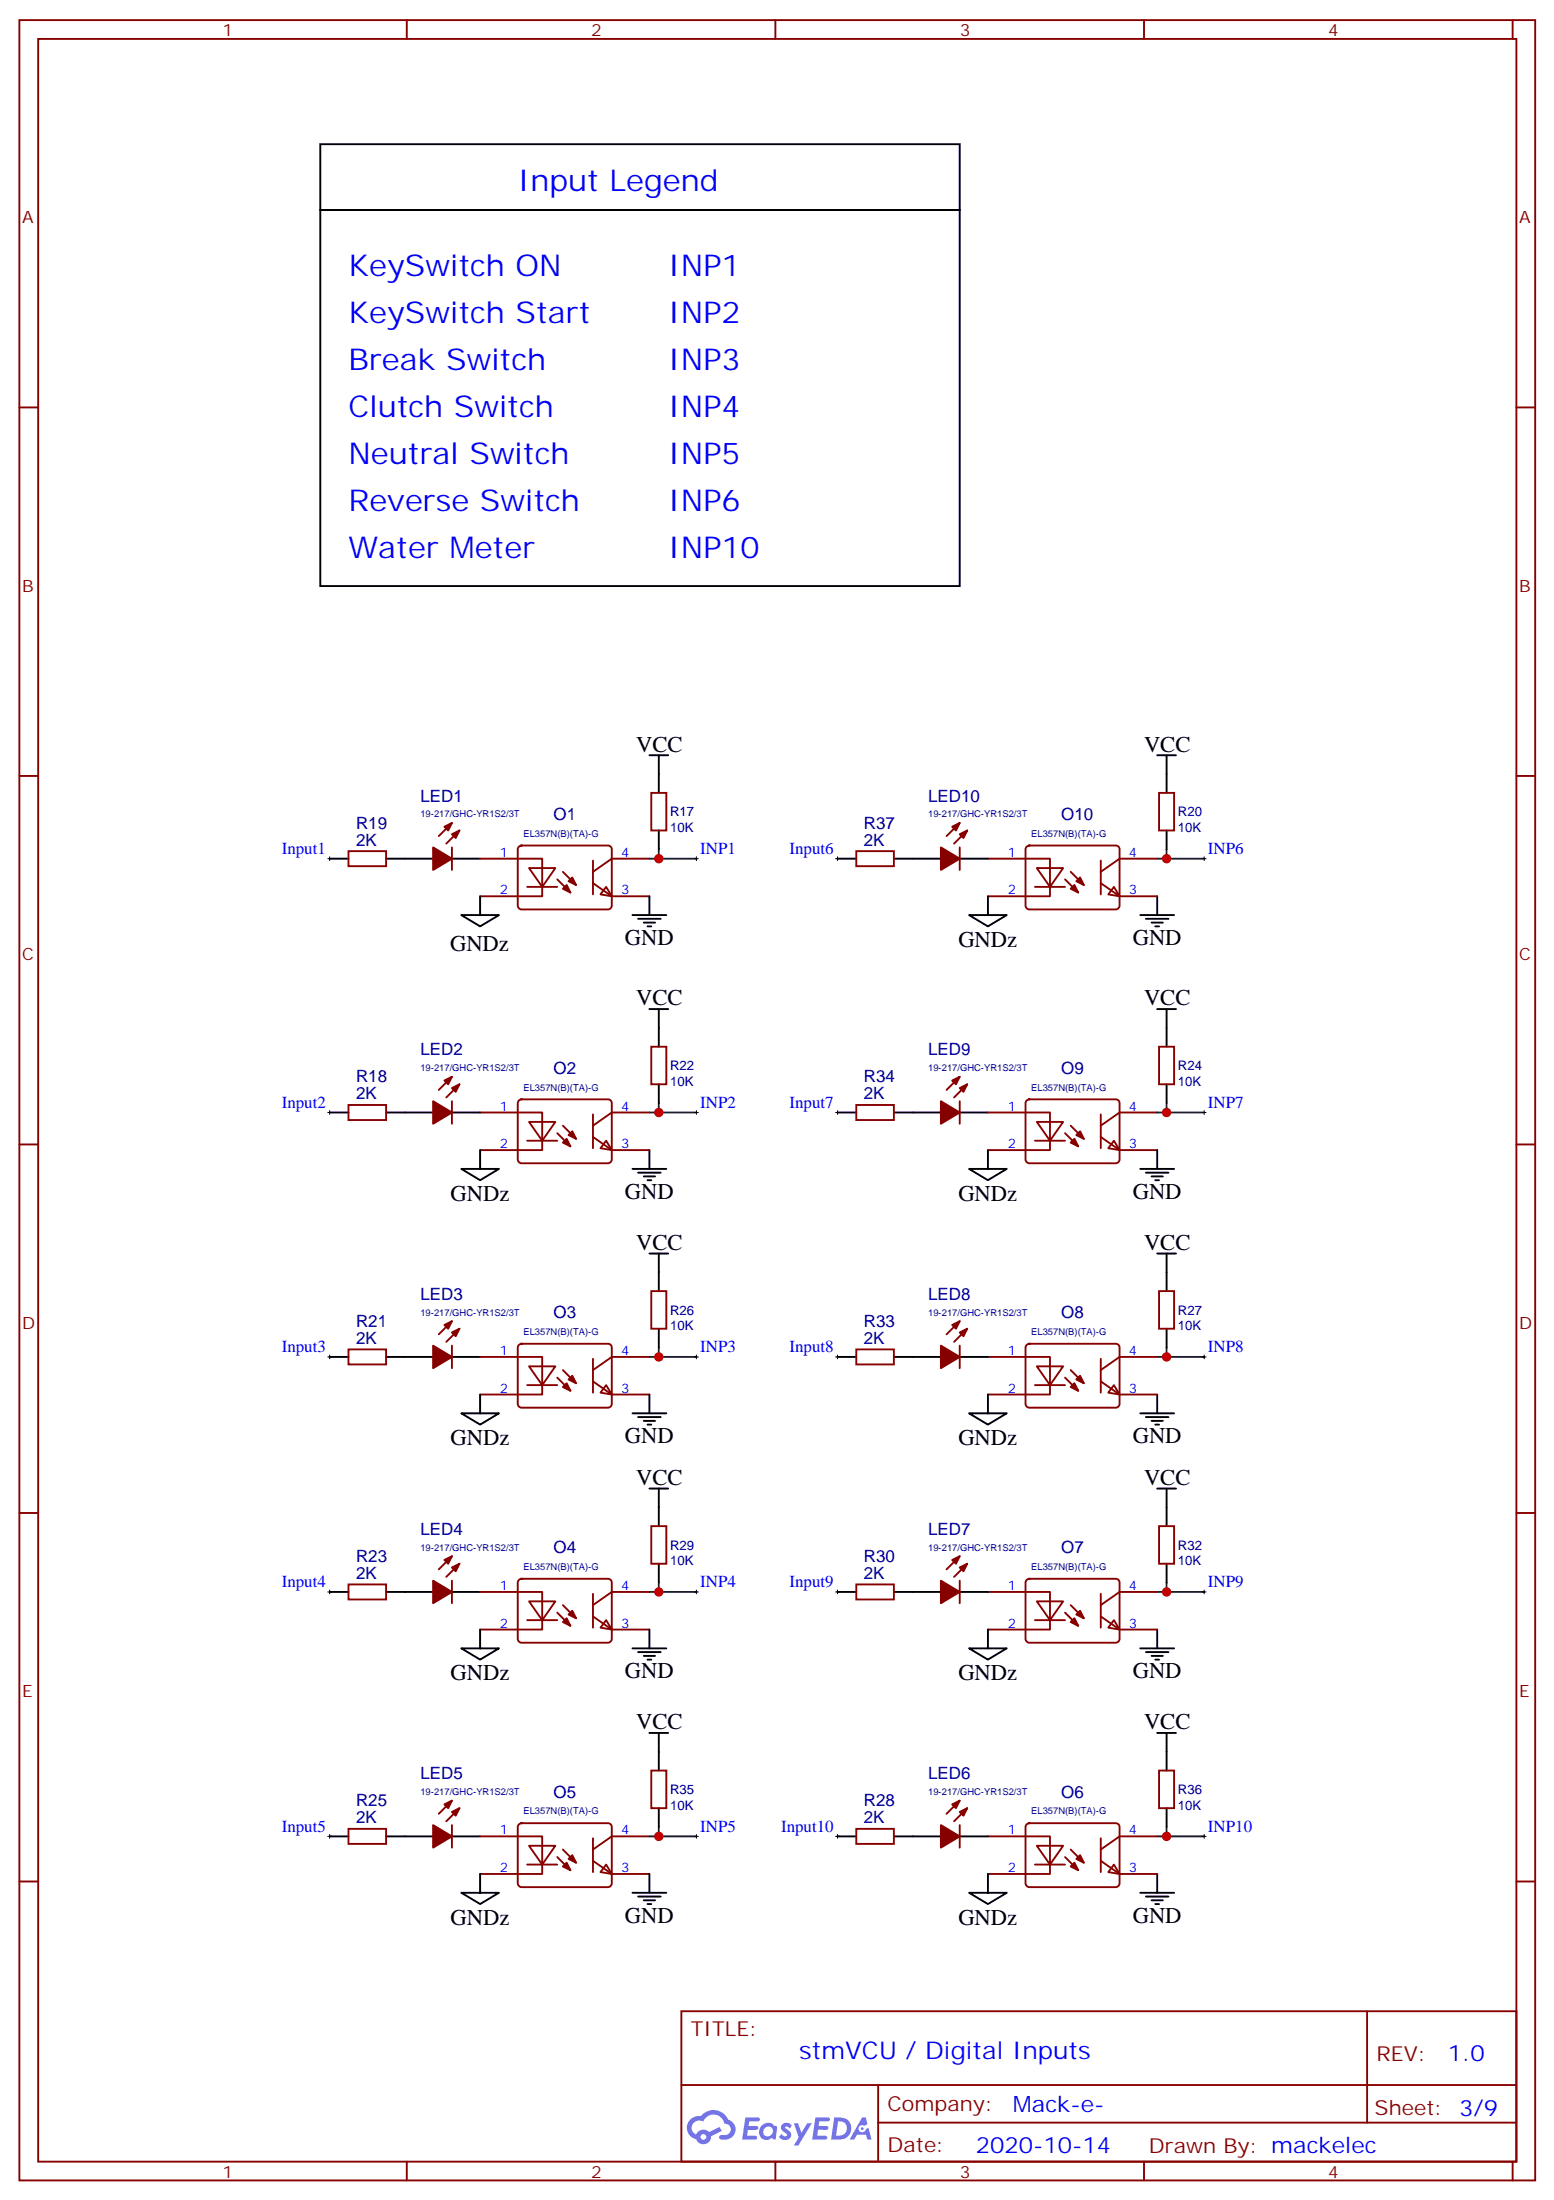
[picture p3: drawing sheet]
<svg xmlns="http://www.w3.org/2000/svg" width="292mm" height="413mm" viewBox="0 0 292 413" stroke-linecap="round" stroke-linejoin="round" font-family="sans-serif">
<g fill="none" stroke="#870000" stroke-width=".35">
<path d="M3.6 3.8h284.4v405.3h-284.4zM7.2 7.3h277.2v398.3h-277.2zM76.3 3.8v3.5M145.5 3.8v3.5M214.6 3.8v3.5M283.7 3.8v3.5M3.6 76.4h3.6M284.4 76.4h3.6M3.6 145.6h3.6M284.4 145.6h3.6M3.6 214.7h3.6M284.4 214.7h3.6"/>
<path d="M3.6 283.9h3.6M284.4 283.9h3.6M3.6 353h3.6M284.4 353h3.6M127.8 377.4h156.6v28.2h-156.6zM256.4 377.4v20.9M127.8 391.2h156.5M164.7 398.3h119.6M164.7 391.2v14.1M76.3 405.6v3.5M145.5 405.6v3.5M214.6 405.6v3.5"/>
<path d="M283.7 405.6v3.5"/>
</g>
<g fill="#5487ff">
<path d="M146.8 398.5a1.22 1.22 0 0 1 1.7 .3l-.4 .6a.47 .47 0 0 0-.3-.4 .47 .47 0 0 0-.5 .2v.1a1.55 1.55 0 0 1 1.1 1.5 1.34 1.34 0 0 1-2.3 .1l.5-.5a.6 .6 0 0 0 .5 .4 .6 .6 0 0 0 .6-.2l-.2-.3a1.25 1.25 0 0 1-.9-1.6z"/>
<path d="M139.8 397.3h1.5a1.22 1.22 0 0 1 1.2 .2 .37 .37 0 0 1-.3 .5h-1.7l-.1 .9h1.5a.37 .37 0 0 1 .3 .4 .37 .37 0 0 1-.3 .3h-1.6l-.2 1.1h.8a1.15 1.15 0 0 1 1.1 .2 .36 .36 0 0 1-.3 .5h-2.5z"/>
<path d="M153 397.3h1.5a1.23 1.23 0 0 1 1.1 .2 .37 .37 0 0 1-.3 .5h-1.6l-.1 .9h1.5a.37 .37 0 0 1 .3 .4 .37 .37 0 0 1-.4 .3h-1.6l-.1 1.1h.7a1.15 1.15 0 0 1 1.1 .2 .36 .36 0 0 1-.3 .5h-2.4z"/>
<path d="M161.7 397.3h.7l.3 1.2-.6 .4a.69 .69 0 0 0-1 .2 .69 .69 0 0 0 .5 1 .69 .69 0 0 0 .8-.6l.5-.3 .6 2.2h-.8l-.2-.8h-1.8l-.5 .8h-.8z"/>
<path d="M148.9 398.4h.8l.6 1.8 1.1-1.8h.9l-2.6 4.2h-.8l.9-1.6z"/>
<path d="M156.5 397.3l-.6 4.1h1.3a2.11 2.11 0 0 0 2.5-2.1 2.11 2.11 0 0 0-2.5-2zM157.2 398a1.39 1.39 0 0 1 1.7 1.4 1.39 1.39 0 0 1-1.8 1.3h-.3z"/>
<path d="M142.8 398.9a1.47 1.47 0 0 0-.1 2.1 1.47 1.47 0 0 0 2.1 .1l.7 .3 .3-2.2-.2-.3h-.4a1.49 1.49 0 0 0-2.4 0zM143.5 399.3a.91 .91 0 0 1 1.5 .4 .91 .91 0 0 1-1 1.2 .87 .87 0 0 1-.8-.6 .87 .87 0 0 1 .3-1z"/>
<path d="M129.5 397.7a2.18 2.18 0 0 0 1.1 3.7 1.44 1.44 0 0 0 1.6 .9 1.44 1.44 0 0 0 1.2-1.5l2-1-.5-.7-1.9 1a1.47 1.47 0 0 0-2.4 .4 1.39 1.39 0 0 1-.7-1.9 1.39 1.39 0 0 1 2-.5 2.08 2.08 0 0 1 2.2-1.3 2.08 2.08 0 0 1 1.8 1.7 1.07 1.07 0 0 1 1.2 1 1.07 1.07 0 0 1-1 1.1h-.7a.43 .43 0 0 0-.5 .4 .43 .43 0 0 0 .4 .5 2.02 2.02 0 0 0 2.3-.9 2.02 2.02 0 0 0-.2-2.4l-.8-.5a2.98 2.98 0 0 0-5.1-.7l-1.1 .1zM131.4 401a.55 .55 0 0 1 1.1 0 .55 .55 0 0 1-1.1 0z"/>
<circle cx="161.7" cy="399.4" r=".26"/>
</g>
<g fill="none" stroke="#000" stroke-width=".35">
<path d="M60.1 39.4h119.9v70.6h-119.9zM60.1 27.1h119.9v12.3h-119.9zM121.8 141.7h3.5M123.6 141.7v7.1M123.6 155.8v3.5M217.1 141.7h3.5M218.8 141.7v7.1M218.8 155.8v3.5M61.8 161.1h3.6M72.4 161.1h8.8M84.8 161.1h5.3M86.5 171.7h7.1l-3.5 2.1z"/>
<path d="M90.1 168.2v3.5M118.6 171.7h6.4M119.7 172.4h4.2M120.8 173.1h2.1M121.5 173.8h.7M121.8 168.2v3.5M157.1 161.1h3.5M167.7 161.1h8.8M180 161.1h5.3M181.8 171.7h7l-3.5 2.1zM185.3 168.2v3.5M213.9 171.7h6.3"/>
<path d="M214.9 172.4h4.3M216 173.1h2.1M216.7 173.8h.7M217.1 168.2v3.5M121.8 189.3h3.5M123.6 189.3v7.1M217.1 189.3h3.5M218.8 189.3v7.1M61.8 208.7h3.6M72.4 208.7h8.8M84.8 208.7h5.3M86.5 219.3h7.1l-3.5 2.1z"/>
<path d="M90.1 215.8v3.5M118.6 219.3h6.4M121.8 215.8v3.5M123.6 203.4v3.6M157.1 208.7h3.5M167.7 208.7h8.8M180 208.7h5.3M181.8 219.3h7l-3.5 2.1zM185.3 215.8v3.5M213.9 219.3h6.3M217.1 215.8v3.5M218.8 203.4v3.6"/>
<path d="M119.7 220h4.2M120.8 220.7h2.1M121.5 221.4h.7M121.8 235.2h3.5M123.6 235.2v7.1M214.9 220h4.3M216 220.7h2.1M216.7 221.4h.7M217.1 235.2h3.5M218.8 235.2v7.1M61.8 254.6h3.6M72.4 254.6h8.8"/>
<path d="M84.8 254.6h5.3M123.6 249.3v3.5M157.1 254.6h3.5M167.7 254.6h8.8M180 254.6h5.3M218.8 249.3v3.5M86.5 265.2h7.1l-3.5 2.1zM90.1 261.7v3.5M118.6 265.2h6.4M119.7 265.9h4.2M120.8 266.6h2.1M121.5 267.3h.7"/>
<path d="M121.8 261.7v3.5M121.8 279.3h3.5M123.6 279.3v7M181.8 265.2h7l-3.5 2.1zM185.3 261.7v3.5M213.9 265.2h6.3M214.9 265.9h4.3M216 266.6h2.1M216.7 267.3h.7M217.1 279.3h3.5M217.1 261.7v3.5M218.8 279.3v7"/>
<path d="M61.8 298.7h3.6M72.4 298.7h8.8M84.8 298.7h5.3M123.6 293.4v3.5M157.1 298.7h3.5M167.7 298.7h8.8M180 298.7h5.3M218.8 293.4v3.5M86.5 309.3h7.1l-3.5 2.1zM90.1 305.8v3.5M118.6 309.3h6.4M119.7 310h4.2"/>
<path d="M120.8 310.7h2.1M121.5 311.4h.7M121.8 305.8v3.5M181.8 309.3h7l-3.5 2.1zM185.3 305.8v3.5M213.9 309.3h6.3M214.9 310h4.3M216 310.7h2.1M216.7 311.4h.7M217.1 305.8v3.5M121.8 325.2h3.5M123.6 325.2v7"/>
<path d="M123.6 339.3v3.5M217.1 325.2h3.5M218.8 325.2v7M218.8 339.3v3.5M61.8 344.6h3.6M72.4 344.6h8.8M84.8 344.6h5.3M86.5 355.1h7.1l-3.5 2.2zM90.1 351.6v3.5M118.6 355.1h6.4M119.7 355.8h4.2M120.8 356.6h2.1"/>
<path d="M121.5 357.3h.7M121.8 351.6v3.5M157.1 344.6h3.5M167.7 344.6h8.8M180 344.6h5.3M181.8 355.1h7l-3.5 2.2zM185.3 351.6v3.5M213.9 355.1h6.3M214.9 355.8h4.3M216 356.6h2.1M216.7 357.3h.7M217.1 351.6v3.5"/>
</g>
<g fill="none" stroke="#870000" stroke-width=".35">
<path d="M65.4 159.7h7v2.8h-7zM84.8 154.4l-2.5 2.5M84.8 159v4.2M86.2 155.8l-2.5 2.5M97.4 158.9l.4-.3h16.3a.71 .71 0 0 1 .7 .7v10.6a.76 .76 0 0 1-.7 .7h-16.3a.76 .76 0 0 1-.7-.7v-10.6zM122.2 148.8h2.8v7h-2.8zM160.6 159.7h7.1v2.8h-7.1zM180 159v4.2M180 154.4l-2.4 2.5M181.4 155.8l-2.4 2.5M192.6 158.9l.5-.3h16.2a.71 .71 0 0 1 .7 .7v10.6a.76 .76 0 0 1-.7 .7h-16.2a.76 .76 0 0 1-.7-.7v-10.6zM217.4 148.8h2.8v7h-2.8z"/>
<path d="M90.1 161.1h11.6v7.1h-11.6M98.9 166.4h5.6M99.2 162.9h5l-2.5 3.5zM104.5 165l2.5 2.5M105.6 163.6l2.5 2.5M111.2 165.7l3.6 2.5h7M111.2 161.5v6.3M113.7 166.4l1.1 1.8-2.2-.4zM121.8 161.1h-7l-3.6 2.5M185.3 161.1h11.7v7.1h-11.7M194.1 166.4h5.7M194.5 162.9h4.9l-2.4 3.5z"/>
<path d="M199.8 165l2.4 2.5M200.8 163.6l2.5 2.5M206.5 165.7l3.5 2.5h7.1M206.5 161.5v6.3M209 166.4l1 1.8-2.1-.4zM217.1 161.1h-7.1l-3.5 2.5M122.2 196.4h2.8v7h-2.8zM217.4 196.4h2.8v7h-2.8zM65.4 207.3h7v2.8h-7zM84.8 206.6v4.3M84.8 202l-2.5 2.5M86.2 203.4l-2.5 2.5"/>
<path d="M90.1 208.7h11.6v7.1h-11.6M97.4 206.5l.4-.2h16.3a.71 .71 0 0 1 .7 .7v10.6a.76 .76 0 0 1-.7 .7h-16.3a.76 .76 0 0 1-.7-.7v-10.6zM98.9 214h5.6M99.2 210.5h5l-2.5 3.5zM104.5 212.6l2.5 2.5M105.6 211.2l2.5 2.5M111.2 209.1v6.3M111.2 213.3l3.6 2.5h7M113.7 214l1.1 1.8-2.2-.4zM121.8 208.7h-7l-3.6 2.5M160.6 207.3h7.1v2.8h-7.1zM180 206.6v4.3"/>
<path d="M180 202l-2.4 2.5M181.4 203.4l-2.4 2.5M185.3 208.7h11.7v7.1h-11.7M192.6 206.5l.5-.2h16.2a.71 .71 0 0 1 .7 .7v10.6a.76 .76 0 0 1-.7 .7h-16.2a.76 .76 0 0 1-.7-.7v-10.6zM194.1 214h5.7M194.5 210.5h4.9l-2.4 3.5zM199.8 212.6l2.4 2.5M200.8 211.2l2.5 2.5M206.5 213.3l3.5 2.5h7.1M206.5 209.1v6.3M209 214l1 1.8-2.1-.4zM217.1 208.7h-7.1l-3.5 2.5"/>
<path d="M65.4 253.2h7v2.8h-7zM84.8 252.5v4.2M84.8 247.9l-2.5 2.5M86.2 249.3l-2.5 2.5M90.1 254.6h11.6v7.1h-11.6M97.4 252.3l.4-.2h16.3a.71 .71 0 0 1 .7 .7v10.6a.76 .76 0 0 1-.7 .7h-16.3a.76 .76 0 0 1-.7-.7v-10.6zM98.9 259.9h5.6M99.2 256.4h5l-2.5 3.5zM104.5 258.5l2.5 2.4M105.6 257.1l2.5 2.4M111.2 255v6.3M111.2 259.2l3.6 2.5h7"/>
<path d="M113.7 259.9l1.1 1.8-2.2-.4zM121.8 254.6h-7l-3.6 2.5M122.2 242.3h2.8v7h-2.8zM160.6 253.2h7.1v2.8h-7.1zM180 252.5v4.2M180 247.9l-2.4 2.5M181.4 249.3l-2.4 2.5M185.3 254.6h11.7v7.1h-11.7M192.6 252.3l.5-.2h16.2a.71 .71 0 0 1 .7 .7v10.6a.76 .76 0 0 1-.7 .7h-16.2a.76 .76 0 0 1-.7-.7v-10.6zM194.1 259.9h5.7M194.5 256.4h4.9l-2.4 3.5zM199.8 258.5l2.4 2.4"/>
<path d="M200.8 257.1l2.5 2.4M206.5 259.2l3.5 2.5h7.1M206.5 255v6.3M209 259.9l1 1.8-2.1-.4zM217.1 254.6h-7.1l-3.5 2.5M217.4 242.3h2.8v7h-2.8zM65.4 297.3h7v2.8h-7zM84.8 296.6v4.2M84.8 292l-2.5 2.5M86.2 293.4l-2.5 2.5M90.1 298.7h11.6v7.1h-11.6M97.4 296.4l.4-.2h16.3a.71 .71 0 0 1 .7 .7v10.6a.76 .76 0 0 1-.7 .7h-16.3a.76 .76 0 0 1-.7-.7v-10.6z"/>
<path d="M111.2 299v6.4M121.8 298.7h-7l-3.6 2.5M122.2 286.3h2.8v7.1h-2.8zM160.6 297.3h7.1v2.8h-7.1zM180 296.6v4.2M180 292l-2.4 2.5M181.4 293.4l-2.4 2.5M185.3 298.7h11.7v7.1h-11.7M192.6 296.4l.5-.2h16.2a.71 .71 0 0 1 .7 .7v10.6a.76 .76 0 0 1-.7 .7h-16.2a.76 .76 0 0 1-.7-.7v-10.6zM206.5 299v6.4M217.1 298.7h-7.1l-3.5 2.5M217.4 286.3h2.8v7.1h-2.8z"/>
<path d="M98.9 304h5.6M99.2 300.5h5l-2.5 3.5zM104.5 302.6l2.5 2.4M105.6 301.2l2.5 2.4M111.2 303.3l3.6 2.5h7M113.7 304l1.1 1.8-2.2-.4zM194.1 304h5.7M194.5 300.5h4.9l-2.4 3.5zM199.8 302.6l2.4 2.4M200.8 301.2l2.5 2.4M206.5 303.3l3.5 2.5h7.1M209 304l1 1.8-2.1-.4z"/>
<path d="M84.8 337.9l-2.5 2.4M86.2 339.3l-2.5 2.4M122.2 332.2h2.8v7.1h-2.8zM180 337.9l-2.4 2.4M181.4 339.3l-2.4 2.4M217.4 332.2h2.8v7.1h-2.8zM65.4 343.1h7v2.9h-7zM84.8 342.4v4.3M90.1 344.6h11.6v7h-11.6M97.4 342.3l.4-.2h16.3a.71 .71 0 0 1 .7 .7v10.6a.76 .76 0 0 1-.7 .7h-16.3a.76 .76 0 0 1-.7-.7v-10.6zM98.9 349.8h5.6M99.2 346.3h5l-2.5 3.5z"/>
<path d="M104.5 348.4l2.5 2.5M105.6 347l2.5 2.5M111.2 344.9v6.4M111.2 349.1l3.6 2.5h7M113.7 349.8l1.1 1.8-2.2-.3zM121.8 344.6h-7l-3.6 2.4M160.6 343.1h7.1v2.9h-7.1zM180 342.4v4.3M185.3 344.6h11.7v7h-11.7M192.6 342.3l.5-.2h16.2a.71 .71 0 0 1 .7 .7v10.6a.76 .76 0 0 1-.7 .7h-16.2a.76 .76 0 0 1-.7-.7v-10.6zM194.1 349.8h5.7M194.5 346.3h4.9l-2.4 3.5z"/>
<path d="M199.8 348.4l2.4 2.5M200.8 347l2.5 2.5M206.5 349.1l3.5 2.5h7.1M206.5 344.9v6.4M209 349.8l1 1.8-2.1-.3zM217.1 344.6h-7.1l-3.5 2.4"/>
</g>
<g fill="#870000" stroke="#870000" stroke-width=".35">
<path d="M81.2 159l3.6 2.1-3.6 2.1z"/>
<path d="M84.8 156.5l1.4-.7-.7 1.4z"/>
<path d="M83.4 155.1l1.4-.7-.7 1.4z"/>
<path d="M106.3 166.1l.7 1.4-1.4-.7z"/>
<path d="M106.6 165.3l.8-.7 .7 1.5z"/>
<path d="M105.6 214.4l.7-.7 .7 1.4z"/>
<path d="M106.6 213l.8-.7 .7 1.4z"/>
<path d="M81.2 206.6l3.6 2.1-3.6 2.2z"/>
<path d="M84.8 204.2l1.4-.8-.7 1.5z"/>
<path d="M83.4 202.7l1.4-.7-.7 1.4z"/>
<path d="M81.2 252.5l3.6 2.1-3.6 2.1z"/>
<path d="M84.8 250l1.4-.7-.7 1.4z"/>
<path d="M83.4 248.6l1.4-.7-.7 1.4z"/>
<path d="M105.6 260.2l.7-.7 .7 1.4z"/>
<path d="M106.6 258.8l.8-.7 .7 1.4z"/>
<path d="M81.2 296.6l3.6 2.1-3.6 2.1z"/>
<path d="M84.8 294.1l1.4-.7-.7 1.4z"/>
<path d="M83.4 292.7l1.4-.7-.7 1.4z"/>
<path d="M106.3 303.6l.7 1.4-1.4-.7z"/>
<path d="M107.4 302.2l.7 1.4-1.5-.7z"/>
<path d="M81.2 342.4l3.6 2.2-3.6 2.1z"/>
<path d="M84.8 340l1.4-.7-.7 1.4z"/>
<path d="M83.4 338.6l1.4-.7-.7 1.4z"/>
<path d="M106.3 349.5l.7 1.4-1.4-.7z"/>
<path d="M106.6 348.8l.8-.7 .7 1.4z"/>
<path d="M200.8 350.2l.7-.7 .7 1.4z"/>
<path d="M201.9 348.8l.7-.7 .7 1.4z"/>
<path d="M176.5 342.4l3.5 2.2-3.5 2.1z"/>
<path d="M180 340l1.4-.7-.7 1.4z"/>
<path d="M178.6 338.6l1.4-.7-.7 1.4z"/>
<path d="M201.5 303.6l.7 1.4-1.4-.7z"/>
<path d="M202.6 302.2l.7 1.4-1.4-.7z"/>
<path d="M176.5 296.6l3.5 2.1-3.5 2.1z"/>
<path d="M180 294.1l1.4-.7-.7 1.4z"/>
<path d="M178.6 292.7l1.4-.7-.7 1.4z"/>
<path d="M200.8 260.2l.7-.7 .7 1.4z"/>
<path d="M201.9 258.8l.7-.7 .7 1.4z"/>
<path d="M176.5 252.5l3.5 2.1-3.5 2.1z"/>
<path d="M180 250l1.4-.7-.7 1.4z"/>
<path d="M178.6 248.6l1.4-.7-.7 1.4z"/>
<path d="M176.5 206.6l3.5 2.1-3.5 2.2z"/>
<path d="M180 204.2l1.4-.8-.7 1.5z"/>
<path d="M178.6 202.7l1.4-.7-.7 1.4z"/>
<path d="M200.8 214.4l.7-.7 .7 1.4z"/>
<path d="M201.9 213l.7-.7 .7 1.4z"/>
<path d="M201.5 166.1l.7 1.4-1.4-.7z"/>
<path d="M201.9 165.3l.7-.7 .7 1.5z"/>
<path d="M176.5 159l3.5 2.1-3.5 2.1z"/>
<path d="M180 156.5l1.4-.7-.7 1.4z"/>
<path d="M178.6 155.1l1.4-.7-.7 1.4z"/>
</g>
<g fill="none" stroke="#008700" stroke-width=".35">
<path d="M123.6 159.3v1.8M218.8 159.3v1.8M121.8 161.1h8.8M217.1 161.1h8.8M121.8 208.7h8.8M123.6 207v1.7M217.1 208.7h8.8M218.8 207v1.7M121.8 254.6h8.8M123.6 252.8v1.8M217.1 254.6h8.8M218.8 252.8v1.8"/>
<path d="M121.8 298.7h8.8M123.6 296.9v1.8M217.1 298.7h8.8M218.8 296.9v1.8M121.8 344.6h8.8M123.6 342.8v1.8M217.1 344.6h8.8M218.8 342.8v1.8"/>
</g>
<g fill="none" stroke="#000" stroke-width=".19">
<path d="M61.5 161.1h.7M61.8 160.8v.7M130.3 161.1h.7M130.6 160.8v.7M156.7 161.1h.7M157.1 160.8v.7M225.5 161.1h.7M225.9 160.8v.7M61.5 208.7h.7M61.8 208.4v.7M130.3 208.7h.7M130.6 208.4v.7"/>
<path d="M156.7 208.7h.7M157.1 208.4v.7M225.5 208.7h.7M225.9 208.4v.7M61.5 254.6h.7M61.8 254.2v.8M130.3 254.6h.7M130.6 254.2v.8M156.7 254.6h.7M157.1 254.2v.8M225.5 254.6h.7M225.9 254.2v.8"/>
<path d="M61.5 298.7h.7M61.8 298.3v.7M130.3 298.7h.7M130.6 298.3v.7M156.7 298.7h.7M157.1 298.3v.7M225.5 298.7h.7M225.9 298.3v.7M61.5 344.6h.7M61.8 344.2v.7M130.3 344.6h.7M130.6 344.2v.7"/>
<path d="M156.7 344.6h.7M157.1 344.2v.7M225.5 344.6h.7M225.9 344.2v.7"/>
</g>
<g fill="#c00">
<circle cx="123.6" cy="161.1" r=".88"/>
<circle cx="123.6" cy="208.7" r=".88"/>
<circle cx="123.6" cy="254.6" r=".88"/>
<circle cx="123.6" cy="298.7" r=".88"/>
<circle cx="123.6" cy="344.6" r=".88"/>
<circle cx="218.8" cy="344.6" r=".88"/>
<circle cx="218.8" cy="298.7" r=".88"/>
<circle cx="218.8" cy="254.6" r=".88"/>
<circle cx="218.8" cy="208.7" r=".88"/>
<circle cx="218.8" cy="161.1" r=".88"/>
</g>
<g font-size="5.6" fill="#00f">
<text x="97.1" y="35.9">Input Legend</text>
<text x="65.4" y="51.8">KeySwitch ON</text>
<text x="125.3" y="51.8">INP1</text>
<text x="65.4" y="60.6">KeySwitch Start</text>
<text x="125.3" y="60.6">INP2</text>
<text x="65.4" y="69.4">Break Switch</text>
<text x="125.3" y="69.4">INP3</text>
<text x="65.4" y="78.2">Clutch Switch</text>
<text x="125.3" y="78.2">INP4</text>
<text x="65.4" y="87">Neutral Switch</text>
<text x="125.3" y="87">INP5</text>
<text x="65.4" y="95.8">Reverse Switch</text>
<text x="125.3" y="95.8">INP6</text>
<text x="65.4" y="104.7">Water Meter</text>
<text x="125.3" y="104.7">INP10</text>
</g>
<text font-size="4.6" fill="#00f" x="149.9" y="386.4">stmVCU / Digital Inputs</text>
<g font-size="4.2">
<text x="119.3" y="141">VCC</text>
<text x="214.6" y="141">VCC</text>
<text x="84.4" y="178.4">GNDz</text>
<text x="117.2" y="177.3">GND</text>
<text x="179.8" y="177.7">GNDz</text>
<text x="212.5" y="177.3">GND</text>
<text x="119.3" y="188.6">VCC</text>
<text x="214.6" y="188.6">VCC</text>
<text x="84.5" y="225.3">GNDz</text>
<text x="117.2" y="225">GND</text>
<text x="179.8" y="225.3">GNDz</text>
<text x="212.5" y="225">GND</text>
<text x="119.3" y="234.5">VCC</text>
<text x="214.6" y="234.5">VCC</text>
<text x="84.5" y="271.2">GNDz</text>
<text x="117.2" y="270.8">GND</text>
<text x="179.8" y="271.2">GNDz</text>
<text x="212.5" y="270.8">GND</text>
<text x="119.3" y="278.6">VCC</text>
<text x="214.6" y="278.6">VCC</text>
<text x="84.5" y="315.3">GNDz</text>
<text x="117.2" y="314.9">GND</text>
<text x="179.8" y="315.3">GNDz</text>
<text x="212.5" y="314.9">GND</text>
<text x="119.3" y="324.4">VCC</text>
<text x="214.6" y="324.4">VCC</text>
<text x="84.5" y="361.1">GNDz</text>
<text x="117.2" y="360.8">GND</text>
<text x="179.8" y="361.1">GNDz</text>
<text x="212.5" y="360.8">GND</text>
</g>
<g font-size="4.2" fill="#00f">
<text x="271.6" y="386.6">1.0</text>
<text x="190" y="396.2">Mack-e-</text>
<text x="183.1" y="404">2020-10-14</text>
</g>
<g font-size="3.9" fill="#800">
<text x="129.6" y="382">TITLE:</text>
<text x="258.2" y="386.6">REV:</text>
<text x="166.5" y="396.2">Company:</text>
<text x="257.9" y="396.8">Sheet: 3/9</text>
<text x="166.5" y="403.8">Date:</text>
<text x="215.5" y="403.9">Drawn By: mackelec</text>
</g>
<g font-size="3.2" fill="#800">
<text x="41.7" y="6.8">1</text>
<text x="110.9" y="6.8">2</text>
<text x="180" y="6.8">3</text>
<text x="249.2" y="6.8">4</text>
<text x="4.2" y="41.9">A</text>
<text x="285" y="41.9">A</text>
<text x="4.2" y="111">B</text>
<text x="285" y="111">B</text>
<text x="4.2" y="180.2">C</text>
<text x="285" y="180.2">C</text>
<text x="4.2" y="249.3">D</text>
<text x="285" y="249.3">D</text>
<text x="4.2" y="318.5">E</text>
<text x="285" y="318.5">E</text>
<text x="41.7" y="408.6">1</text>
<text x="110.9" y="408.6">2</text>
<text x="180" y="408.6">3</text>
<text x="249.2" y="408.6">4</text>
</g>
<g font-size="3.2" fill="#000080">
<text x="66.8" y="155.5">R19</text>
<text x="78.9" y="150.4">LED1</text>
<text x="103.8" y="153.9">O1</text>
<text x="162" y="155.5">R37</text>
<text x="174.1" y="150.4">LED10</text>
<text x="199.1" y="153.9">O10</text>
<text x="66.8" y="158.6">2K</text>
<text x="162" y="158.6">2K</text>
<text x="66.8" y="203.1">R18</text>
<text x="78.9" y="198">LED2</text>
<text x="103.8" y="201.5">O2</text>
<text x="162" y="203.1">R34</text>
<text x="174.1" y="198">LED9</text>
<text x="199.1" y="201.5">O9</text>
<text x="66.8" y="206.3">2K</text>
<text x="162" y="206.3">2K</text>
<text x="78.9" y="243.9">LED3</text>
<text x="174.1" y="243.9">LED8</text>
<text x="66.8" y="249">R21</text>
<text x="103.8" y="247.4">O3</text>
<text x="162" y="249">R33</text>
<text x="199.1" y="247.4">O8</text>
<text x="66.8" y="252.1">2K</text>
<text x="162" y="252.1">2K</text>
<text x="78.9" y="288">LED4</text>
<text x="174.1" y="288">LED7</text>
<text x="66.8" y="293.1">R23</text>
<text x="103.8" y="291.5">O4</text>
<text x="162" y="293.1">R30</text>
<text x="199.1" y="291.5">O7</text>
<text x="66.8" y="296.2">2K</text>
<text x="162" y="296.2">2K</text>
<text x="78.9" y="333.9">LED5</text>
<text x="174.1" y="333.9">LED6</text>
<text x="66.8" y="338.9">R25</text>
<text x="103.8" y="337.3">O5</text>
<text x="162" y="338.9">R28</text>
<text x="199.1" y="337.3">O6</text>
<text x="66.8" y="342.1">2K</text>
<text x="162" y="342.1">2K</text>
</g>
<g font-size="3.2" fill="#00f">
<text x="52.8" y="160.2">Input1</text>
<text x="131.3" y="160.2">INP1</text>
<text x="148.1" y="160.2">Input6</text>
<text x="226.6" y="160.2">INP6</text>
<text x="52.8" y="207.9">Input2</text>
<text x="131.3" y="207.9">INP2</text>
<text x="148.1" y="207.9">Input7</text>
<text x="226.6" y="207.9">INP7</text>
<text x="52.8" y="253.7">Input3</text>
<text x="131.3" y="253.7">INP3</text>
<text x="148.1" y="253.7">Input8</text>
<text x="226.6" y="253.7">INP8</text>
<text x="52.8" y="297.8">Input4</text>
<text x="131.3" y="297.8">INP4</text>
<text x="148.1" y="297.8">Input9</text>
<text x="226.6" y="297.8">INP9</text>
<text x="52.8" y="343.7">Input5</text>
<text x="131.3" y="343.7">INP5</text>
<text x="146.5" y="343.7">Input10</text>
<text x="226.6" y="343.7">INP10</text>
</g>
<g font-size="2.5" fill="#000080">
<text x="125.7" y="153.2">R17</text>
<text x="220.9" y="153.2">R20</text>
<text x="125.7" y="156.1">10K</text>
<text x="220.9" y="156.1">10K</text>
<text x="125.7" y="203.8">10K</text>
<text x="125.7" y="200.8">R22</text>
<text x="220.9" y="203.8">10K</text>
<text x="220.9" y="200.8">R24</text>
<text x="125.7" y="249.6">10K</text>
<text x="125.7" y="246.7">R26</text>
<text x="220.9" y="249.6">10K</text>
<text x="220.9" y="246.7">R27</text>
<text x="125.7" y="293.7">10K</text>
<text x="125.7" y="290.8">R29</text>
<text x="220.9" y="293.7">10K</text>
<text x="220.9" y="290.8">R32</text>
<text x="125.7" y="339.6">10K</text>
<text x="125.7" y="336.6">R35</text>
<text x="220.9" y="339.6">10K</text>
<text x="220.9" y="336.6">R36</text>
</g>
<g font-size="2.5" fill="#00f">
<text x="93.8" y="160.8">1</text>
<text x="116.5" y="160.8">4</text>
<text x="189" y="160.8">1</text>
<text x="211.8" y="160.8">4</text>
<text x="93.8" y="167.8">2</text>
<text x="116.5" y="167.8">3</text>
<text x="189" y="167.8">2</text>
<text x="211.8" y="167.8">3</text>
<text x="93.8" y="208.4">1</text>
<text x="116.5" y="208.4">4</text>
<text x="189" y="208.4">1</text>
<text x="211.8" y="208.4">4</text>
<text x="93.8" y="215.4">2</text>
<text x="116.5" y="215.4">3</text>
<text x="189" y="215.4">2</text>
<text x="211.8" y="215.4">3</text>
<text x="93.8" y="254.2">1</text>
<text x="116.5" y="254.2">4</text>
<text x="189" y="254.2">1</text>
<text x="211.8" y="254.2">4</text>
<text x="93.8" y="261.3">2</text>
<text x="116.5" y="261.3">3</text>
<text x="189" y="261.3">2</text>
<text x="211.8" y="261.3">3</text>
<text x="93.8" y="298.3">1</text>
<text x="116.5" y="298.3">4</text>
<text x="189" y="298.3">1</text>
<text x="211.8" y="298.3">4</text>
<text x="93.8" y="305.4">2</text>
<text x="116.5" y="305.4">3</text>
<text x="189" y="305.4">2</text>
<text x="211.8" y="305.4">3</text>
<text x="93.8" y="344.2">1</text>
<text x="116.5" y="344.2">4</text>
<text x="189" y="344.2">1</text>
<text x="211.8" y="344.2">4</text>
<text x="93.8" y="351.3">2</text>
<text x="116.5" y="351.3">3</text>
<text x="189" y="351.3">2</text>
<text x="211.8" y="351.3">3</text>
</g>
<g font-size="1.8" fill="#000080">
<text x="78.9" y="153.4">19-217/GHC-YR1S2/3T</text>
<text x="174.1" y="153.4">19-217/GHC-YR1S2/3T</text>
<text x="98.2" y="157">EL357N(B)(TA)-G</text>
<text x="193.4" y="157">EL357N(B)(TA)-G</text>
<text x="78.9" y="201">19-217/GHC-YR1S2/3T</text>
<text x="174.1" y="201">19-217/GHC-YR1S2/3T</text>
<text x="98.2" y="204.6">EL357N(B)(TA)-G</text>
<text x="193.4" y="204.6">EL357N(B)(TA)-G</text>
<text x="78.9" y="246.8">19-217/GHC-YR1S2/3T</text>
<text x="98.2" y="250.5">EL357N(B)(TA)-G</text>
<text x="174.1" y="246.8">19-217/GHC-YR1S2/3T</text>
<text x="193.4" y="250.5">EL357N(B)(TA)-G</text>
<text x="78.9" y="290.9">19-217/GHC-YR1S2/3T</text>
<text x="174.1" y="290.9">19-217/GHC-YR1S2/3T</text>
<text x="98.2" y="294.6">EL357N(B)(TA)-G</text>
<text x="193.4" y="294.6">EL357N(B)(TA)-G</text>
<text x="78.9" y="336.8">19-217/GHC-YR1S2/3T</text>
<text x="98.2" y="340.4">EL357N(B)(TA)-G</text>
<text x="174.1" y="336.8">19-217/GHC-YR1S2/3T</text>
<text x="193.4" y="340.4">EL357N(B)(TA)-G</text>
</g>
</svg>
